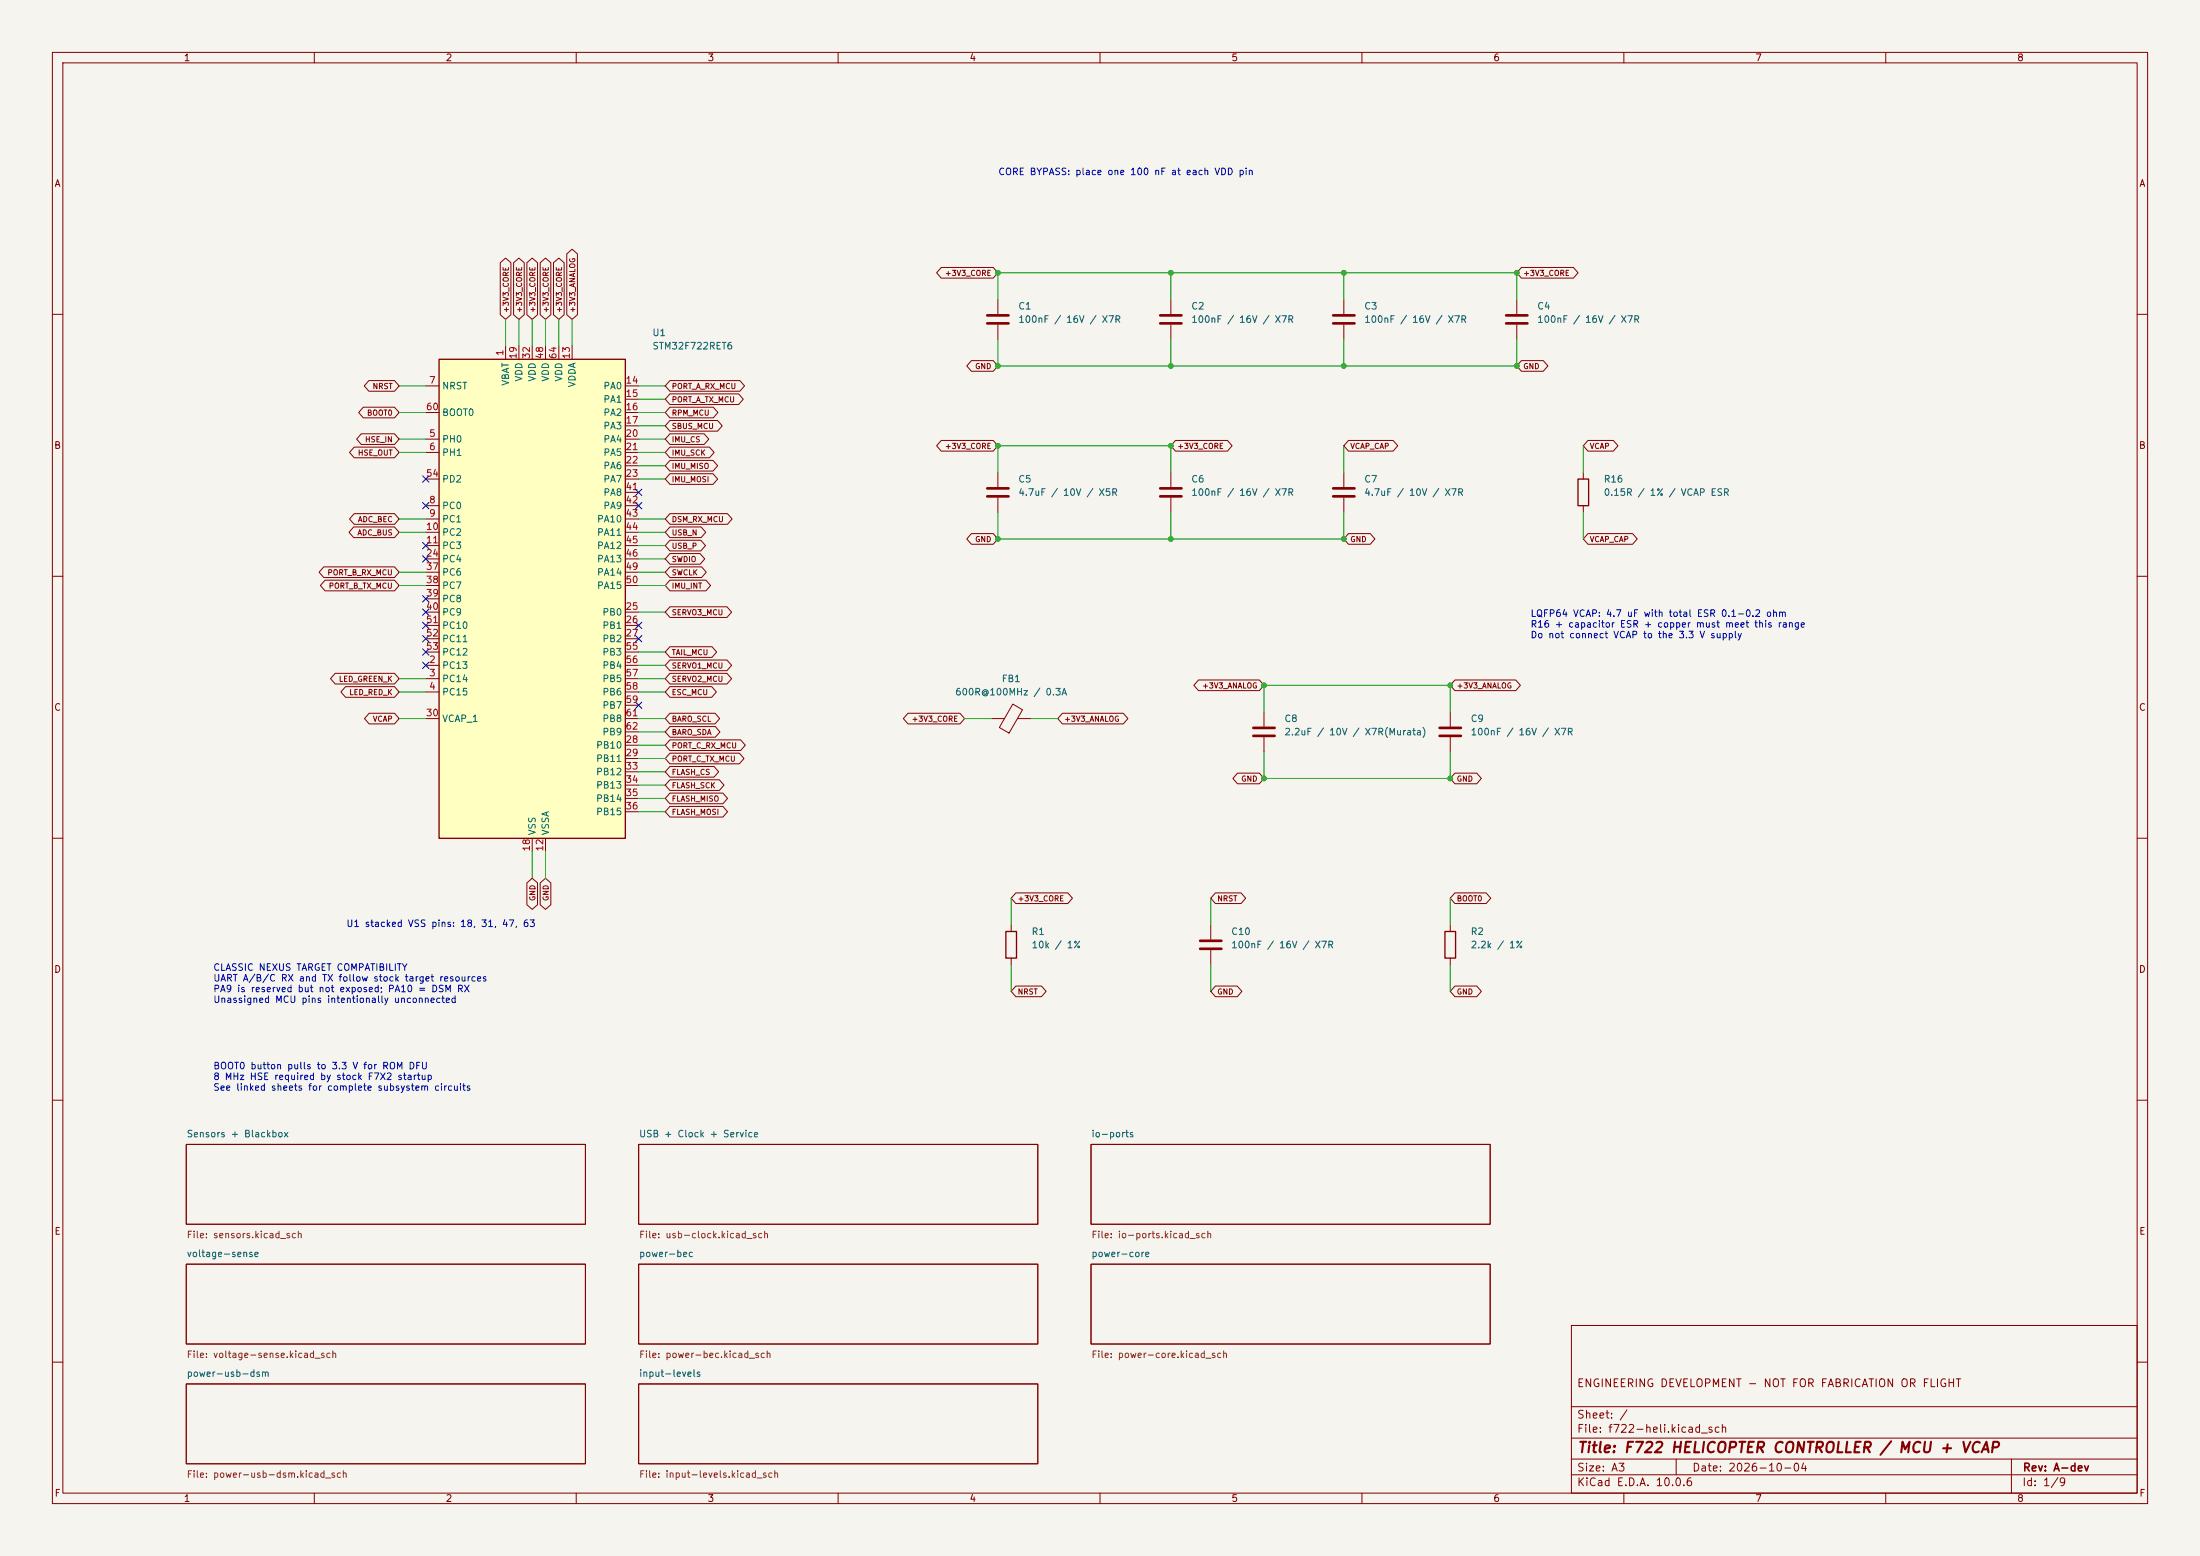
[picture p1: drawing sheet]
<svg xmlns="http://www.w3.org/2000/svg" width="420mm" height="297mm" viewBox="0 0 420 297" stroke-linecap="round" stroke-linejoin="round" font-family="sans-serif">
<path d="M0 0h420v297h-420z" fill="#f5f4ef" stroke="#f5f4ef" stroke-width=".19"/>
<g fill="none" stroke="#840000" stroke-width=".19">
<path d="M10 10h400v277h-400zM12 12h396v273h-396zM60 10v2M110 10v2M160 10v2M210 10v2M260 10v2M310 10v2M360 10v2M190.5 57.2v2.7M223.5 57.2v2.7M289.6 57.2v2.7"/>
<path d="M10 60h2M190.5 62v2.8M223.5 62v2.8M289.6 62v2.8M408 60h2M190.5 90.2v2.8M190.5 95v2.8M223.5 90.2v2.8M223.5 95v2.8M10 110h2M408 110h2M189.2 137.2h2.6"/>
<path d="M193.3 134.4l1.9 1.1-2.6 4.4-1.8-1zM194.3 137.2h2.5M10 160h2M408 160h2M193 176.5v1.3M231.1 176.5v2.8M193 182.9v1.3M231.1 181.4v2.8M10 210h2M35.6 218.4h76.2v15.3h-76.2zM121.9 218.4h76.2v15.3h-76.2zM208.3 218.4h76.2v15.3h-76.2z"/>
<path d="M408 210h2M35.6 241.3h76.2v15.2h-76.2zM121.9 241.3h76.2v15.2h-76.2zM208.3 241.3h76.2v15.2h-76.2zM300 253h108v32h-108zM10 260h2M35.6 264.2h76.2v15.2h-76.2zM121.9 264.2h76.2v15.2h-76.2zM300 278.5h108M300 274.5h108M300 268.5h108M320 278.5v3"/>
<path d="M384 278.5v6.5M408 260h2M60 285v2M110 285v2M160 285v2M210 285v2M260 285v2M300 281.5h108M310 285v2M360 285v2"/>
</g>
<path d="M188.5 60.2h4M188.5 61.7h4M221.5 60.2h4.1M221.5 61.7h4.1M287.5 60.2h4.1M287.5 61.7h4.1M188.5 93.2h4M188.5 94.7h4M221.5 93.2h4.1M221.5 94.7h4.1M229.1 179.6h4.1M229.1 181.1h4.1" fill="none" stroke="#840000" stroke-width=".51"/>
<path d="M192 177.8h2.1v5.1h-2.1z" fill="none" stroke="#840000" stroke-width=".25"/>
<path d="M83.8 68.6h35.6v91.4h-35.6z" fill="#ffffc2"/>
<path d="M83.8 68.6h35.6v91.4h-35.6zM301.2 91.4h2.1v5.1h-2.1zM275.8 177.8h2.1v5.1h-2.1z" fill="none" stroke="#840000" stroke-width=".25"/>
<g fill="none" stroke="#840000" stroke-width=".19">
<path d="M95.5 50.2l1-.9 1 .9v9.9l-1 .9-1-.9zM98 50.2l1.1-.9 1 .9v9.9l-1 .9-1.1-.9zM100.6 50.2l1-.9 1 .9v9.9l-1 .9-1-.9zM103.1 50.2l1-.9 1.1 .9v9.9l-1.1 .9-1-.9zM105.7 50.2l1-.9 1 .9v9.9l-1 .9-1-.9zM108.2 48.5l1-.9 1 .9v11.6l-1 .9-1-.9zM179.7 51.1h9.9l.9 1-.9 1h-9.9l-.9-1zM256.5 57.2v2.7M290.4 51.1h10l.9 1-.9 1h-10l-.8-1zM69.4 77.7h5.9l.9 1-.9 1.1h-5.9l-.9-1.1zM70.4 72.6h4.9l.9 1.1-.9 1h-4.9l-.9-1zM81.3 73.7h2.5"/>
<path d="M81.3 78.7h2.5M96.5 66v2.6M99.1 66v2.6M101.6 66v2.6M104.1 66v2.6M106.7 66v2.6M109.2 66v2.6M119.4 73.7h2.5M119.4 76.2h2.5M119.4 78.7h2.5M127.9 77.7h8.3l.9 1-.9 1.1h-8.3l-.9-1.1zM127.9 75.2h13.1l.9 1-.9 1h-13.1l-.9-1z"/>
<path d="M127.9 72.6h13.3l.9 1.1-.9 1h-13.3l-.9-1zM185.4 68.8h4.2l.9 1.1-.9 1h-4.2l-.8-1zM256.5 62v2.8M290.4 68.8h4.2l.9 1.1-.9 1h-4.2l-.8-1zM67.6 85.3h7.7l.9 1.1-.9 1h-7.7l-.9-1zM67.6 98h7.7l.9 1.1-.9 1h-7.7l-.9-1zM69 82.8h6.3l.9 1-.9 1h-6.3l-.9-1zM81.3 83.8h2.5M81.3 86.4h2.5M81.3 96.5h2.5M81.3 99.1h2.5M81.3 91.4h2.5"/>
<path d="M119.4 83.8h2.5M119.4 86.4h2.5M119.4 96.5h2.5M119.4 99.1h2.5M119.4 81.3h2.5M119.4 88.9h2.5M119.4 91.4h2.5M119.4 94h2.5M127.9 98h11l.9 1.1-.9 1h-11l-.9-1zM127.9 90.4h8.2l.9 1-.9 1.1h-8.2l-.9-1.1zM127.9 87.9h8.2l.9 1-.9 1h-8.2l-.9-1zM127.9 85.3h7.5l.9 1.1-.9 1h-7.5l-.9-1z"/>
<path d="M127.9 82.8h6.5l.9 1-.9 1h-6.5l-.9-1zM127.9 80.3h9.1l.9 1-.9 1h-9.1l-.9-1zM179.7 84.1h9.9l.9 1-.9 1h-9.9l-.9-1zM224.4 84.1h9.9l.9 1-.9 1h-9.9l-.9-1zM256.5 90.2v2.8M256.5 95v2.8M257.4 84.1h8.5l.9 1-.9 1h-8.5l-.9-1zM302.3 90.2v1.2M302.3 96.5v1.3M303.1 84.1h4.9l.9 1-.9 1h-4.9l-.8-1zM61.8 108.2h13.5l.9 1-.9 1h-13.5l-.9-1zM62.1 110.7h13.2l.9 1.1-.9 1h-13.2l-.9-1z"/>
<path d="M67.5 100.6h7.8l.9 1-.9 1h-7.8l-.9-1zM81.3 101.6h2.5M81.3 104.1h2.5M81.3 106.7h2.5M81.3 116.8h2.5M81.3 119.4h2.5M81.3 109.2h2.5M81.3 111.8h2.5M81.3 114.3h2.5M119.4 101.6h2.5M119.4 104.1h2.5M119.4 106.7h2.5"/>
<path d="M119.4 116.8h2.5M119.4 119.4h2.5M119.4 109.2h2.5M119.4 111.8h2.5M127.9 110.7h6.9l.9 1.1-.9 1h-6.9l-.9-1zM127.9 108.2h6l.9 1-.9 1h-6l-.9-1zM127.9 105.7h5.7l.9 1-.9 1h-5.7l-.9-1zM127.9 103.1h5.9l.9 1-.9 1.1h-5.9l-.9-1.1zM127.9 100.6h5.9l.9 1-.9 1h-5.9l-.9-1zM127.9 115.8h10.9l.9 1-.9 1.1h-10.9l-.9-1.1zM185.4 101.9h4.2l.9 1-.9 1h-4.2l-.8-1zM257.4 101.9h4.2l.9 1-.9 1h-4.2l-.9-1z"/>
<path d="M303.1 101.9h8.6l.9 1-.9 1h-8.6l-.8-1zM64 128.5h11.3l.9 1-.9 1.1h-11.3l-.9-1.1zM66 131.1h9.3l.9 1-.9 1h-9.3l-.9-1zM70.5 136.1h4.8l.9 1.1-.9 1h-4.8l-.9-1zM81.3 127h2.5M81.3 129.5h2.5M81.3 132.1h2.5M81.3 121.9h2.5M81.3 137.2h2.5M81.3 124.5h2.5M119.4 127h2.5M119.4 129.5h2.5"/>
<path d="M119.4 132.1h2.5M119.4 121.9h2.5M119.4 137.2h2.5M119.4 124.5h2.5M119.4 134.6h2.5M119.4 139.7h2.5M127.9 131.1h8l.9 1-.9 1h-8l-.9-1zM127.9 128.5h10.9l.9 1-.9 1.1h-10.9l-.9-1.1zM127.9 126h10.9l.9 1-.9 1h-10.9l-.9-1zM127.9 123.4h8l.9 1.1-.9 1h-8l-.9-1zM127.9 138.7h8.7l.8 1-.8 1h-8.7l-.9-1zM127.9 136.1h8.6l.9 1.1-.9 1h-8.6l-.9-1z"/>
<path d="M173.3 136.1h10l.8 1.1-.8 1h-10l-.8-1zM202.8 136.1h11.6l.9 1.1-.9 1h-11.6l-.9-1zM228.8 129.8h11.6l.9 1-.9 1h-11.6l-.9-1zM241.3 135.9v2.8M276.9 135.9v2.8M277.7 129.8h11.7l.9 1-.9 1h-11.7l-.8-1zM119.4 142.2h2.5M119.4 144.8h2.5M119.4 147.3h2.5M119.4 149.9h2.5M119.4 152.4h2.5M119.4 154.9h2.5"/>
<path d="M127.9 141.2h13.5l.9 1-.9 1.1h-13.5l-.9-1.1zM127.9 146.3h8.4l.9 1-.9 1h-8.4l-.9-1zM127.9 143.8h13.2l.9 1-.9 1h-13.2l-.9-1zM127.9 153.9h10.1l.9 1-.9 1.1h-10.1l-.9-1.1zM127.9 148.8h9.4l.9 1.1-.9 1h-9.4l-.9-1zM127.9 151.4h10.1l.9 1-.9 1h-10.1l-.9-1zM236.2 147.6h4.2l.9 1-.9 1h-4.2l-.8-1zM241.3 140.7v2.8M276.9 140.7v2.8M277.7 147.6h4.2l.9 1-.9 1h-4.2l-.8-1zM100.6 168.5l1-.9 1 .9v4.2l-1 .9-1-.9zM101.6 160v2.6"/>
<path d="M103.1 168.5l1-.9 1.1 .9v4.2l-1.1 .9-1-.9zM104.1 160v2.6M193.9 170.4h9.9l.9 1.1-.9 1h-9.9l-.9-1zM232 170.4h4.9l.9 1.1-.9 1h-4.9l-.9-1zM276.9 176.5v1.3M277.7 170.4h6l.9 1.1-.9 1h-6l-.8-1zM193.9 188.2h4.9l.9 1-.9 1h-4.9l-.9-1zM232 188.2h4.2l.9 1-.9 1h-4.2l-.9-1zM276.9 182.9v1.3M277.7 188.2h4.2l.9 1-.9 1h-4.2l-.8-1z"/>
</g>
<path d="M254.5 60.2h4.1M254.5 61.7h4.1M254.5 93.2h4.1M254.5 94.7h4.1M239.3 138.9h4M274.8 138.9h4.1M239.3 140.5h4M274.8 140.5h4.1" fill="none" stroke="#840000" stroke-width=".51"/>
<g fill="none" stroke="#009600" stroke-width=".19">
<path d="M190.5 57.2v-5.1h99.1v5.1M223.5 52.1v5.1M256.5 52.1v5.1M76.2 73.7h5.1M76.2 78.7h5.1M96.5 61v5M99.1 61v5M101.6 61v5M104.1 61v5M106.7 61v5M109.2 61v5M121.9 73.7h5.1"/>
<path d="M121.9 78.7h5.1M121.9 76.2h5.1M190.5 64.8v5.1h99.1v-5.1M223.5 64.8v5.1M256.5 64.8v5.1M76.2 83.8h5.1M76.2 99.1h5.1M76.2 86.4h5.1M121.9 83.8h5.1M121.9 99.1h5.1M121.9 86.4h5.1M121.9 91.4h5.1"/>
<path d="M121.9 88.9h5.1M121.9 81.3h5.1M190.5 90.2v-5.1h33v5.1M190.5 97.8v5.1h66v-5.1M223.5 97.8v5.1M256.5 85.1v5.1M302.3 85.1v5.1M302.3 97.8v5.1M76.2 109.2h5.1M76.2 111.8h5.1M76.2 101.6h5.1M121.9 109.2h5.1"/>
<path d="M121.9 111.8h5.1M121.9 104.1h5.1M121.9 101.6h5.1M121.9 106.7h5.1M121.9 116.8h5.1M76.2 129.5h5.1M76.2 132.1h5.1M76.2 137.2h5.1M121.9 129.5h5.1M121.9 132.1h5.1M121.9 137.2h5.1M121.9 139.7h5.1"/>
<path d="M121.9 127h5.1M121.9 124.5h5.1M184.1 137.2h5.1M196.8 137.2h5.1M241.3 135.9v-5.1h35.6v5.1M121.9 144.8h5.1M121.9 142.2h5.1M121.9 147.3h5.1M121.9 149.9h5.1M121.9 152.4h5.1M121.9 154.9h5.1M241.3 143.5v5.1h35.6v-5.1"/>
<path d="M101.6 162.6v5M104.1 162.6v5M193 171.5v5M231.1 171.5v5M276.9 171.5v5M193 184.2v5M231.1 184.2v5M276.9 184.2v5"/>
</g>
<g fill="none" stroke="#000084" stroke-width=".19">
<path d="M80.7 95.9l1.2 1.2M80.7 90.8l1.2 1.2M81.9 95.9l-1.2 1.2M81.9 90.8l-1.2 1.2M121.3 93.4l1.2 1.2M121.3 95.9l1.2 1.2M122.5 93.4l-1.2 1.2M122.5 95.9l-1.2 1.2M80.7 116.2l1.2 1.2M80.7 118.8l1.2 1.2M80.7 106.1l1.2 1.2M80.7 103.5l1.2 1.2"/>
<path d="M80.7 113.7l1.2 1.2M81.9 116.2l-1.2 1.2M81.9 118.8l-1.2 1.2M81.9 106.1l-1.2 1.2M81.9 103.5l-1.2 1.2M81.9 113.7l-1.2 1.2M121.3 118.8l1.2 1.2M122.5 118.8l-1.2 1.2M80.7 121.3l1.2 1.2M80.7 123.9l1.2 1.2M80.7 126.4l1.2 1.2M81.9 121.3l-1.2 1.2"/>
<path d="M81.9 123.9l-1.2 1.2M81.9 126.4l-1.2 1.2M121.3 134l1.2 1.2M121.3 121.3l1.2 1.2M122.5 134l-1.2 1.2M122.5 121.3l-1.2 1.2"/>
</g>
<g fill="#009600" stroke="#009600" stroke-width=".19">
<circle cx="190.5" cy="52.1" r=".46"/>
<circle cx="256.5" cy="69.9" r=".46"/>
<circle cx="223.5" cy="52.1" r=".46"/>
<circle cx="256.5" cy="52.1" r=".46"/>
<circle cx="223.5" cy="69.9" r=".46"/>
<circle cx="223.5" cy="102.9" r=".46"/>
<circle cx="223.5" cy="85.1" r=".46"/>
<circle cx="256.5" cy="102.9" r=".46"/>
<circle cx="190.5" cy="102.9" r=".46"/>
<circle cx="190.5" cy="69.9" r=".46"/>
<circle cx="190.5" cy="85.1" r=".46"/>
<circle cx="289.6" cy="69.9" r=".46"/>
<circle cx="289.6" cy="52.1" r=".46"/>
<circle cx="241.3" cy="130.8" r=".46"/>
<circle cx="276.9" cy="148.6" r=".46"/>
<circle cx="276.9" cy="130.8" r=".46"/>
<circle cx="241.3" cy="148.6" r=".46"/>
</g>
<text font-size="2" fill="#840000" x="301" y="277.8">Title: F722 HELICOPTER CONTROLLER / MCU + VCAP</text>
<g font-size="1.5" fill="#840000">
<text x="300.9" y="265.1">ENGINEERING DEVELOPMENT - NOT FOR FABRICATION OR FLIGHT</text>
<text x="300.9" y="273.8">File: f722-heli.kicad_sch</text>
<text x="300.9" y="271.1">Sheet: /</text>
<text x="300.9" y="281.2">Size: A3</text>
<text x="322.9" y="281.2">Date: 2026-10-04</text>
<text x="386" y="281.2">Rev: A-dev</text>
<text x="300.9" y="284">KiCad E.D.A. 10.0.6</text>
<text x="385.9" y="284">Id: 1/9</text>
</g>
<g font-size="1.3" fill="#840000">
<text x="35" y="12">1</text>
<text x="85" y="12">2</text>
<text x="135" y="12">3</text>
<text x="185" y="12">4</text>
<text x="235" y="12">5</text>
<text x="285" y="12">6</text>
<text x="335" y="12">7</text>
<text x="385" y="12">8</text>
<text x="10.3" y="36">A</text>
<text x="408.3" y="36">A</text>
<text x="10.2" y="86">B</text>
<text x="408.2" y="86">B</text>
<text x="10.2" y="136">C</text>
<text x="408.2" y="136">C</text>
<text x="10.2" y="186">D</text>
<text x="408.2" y="186">D</text>
<text x="10.3" y="236">E</text>
<text x="408.3" y="236">E</text>
<text x="10.3" y="286">F</text>
<text x="35" y="287">1</text>
<text x="85" y="287">2</text>
<text x="135" y="287">3</text>
<text x="185" y="287">4</text>
<text x="235" y="287">5</text>
<text x="285" y="287">6</text>
<text x="335" y="287">7</text>
<text x="385" y="287">8</text>
<text x="408.3" y="286">F</text>
</g>
<g font-size="1.3" fill="#0000c2">
<text x="190.5" y="33.7">CORE BYPASS: place one 100 nF at each VDD pin</text>
<text x="292.1" y="118">LQFP64 VCAP: 4.7 uF with total ESR 0.1-0.2 ohm</text>
<text x="292.1" y="120.1">R16 + capacitor ESR + copper must meet this range</text>
<text x="292.1" y="122.1">Do not connect VCAP to the 3.3 V supply</text>
<text x="66" y="177.2">U1 stacked VSS pins: 18, 31, 47, 63</text>
<text x="40.6" y="185.6">CLASSIC NEXUS TARGET COMPATIBILITY</text>
<text x="40.6" y="187.7">UART A/B/C RX and TX follow stock target resources</text>
<text x="40.6" y="189.7">PA9 is reserved but not exposed; PA10 = DSM RX</text>
<text x="40.6" y="191.7">Unassigned MCU pins intentionally unconnected</text>
<text x="40.6" y="204.4">BOOT0 button pulls to 3.3 V for ROM DFU</text>
<text x="40.6" y="206.5">8 MHz HSE required by stock F7X2 startup</text>
<text x="40.6" y="208.5">See linked sheets for complete subsystem circuits</text>
</g>
<g font-size="1.3" fill="#006464">
<text x="194.3" y="59.4">C1</text>
<text x="227.3" y="59.4">C2</text>
<text x="260.3" y="59.4">C3</text>
<text x="293.4" y="59.4">C4</text>
<text x="124.4" y="64.5">U1</text>
<text x="194.3" y="61.9">100nF / 16V / X7R</text>
<text x="227.3" y="61.9">100nF / 16V / X7R</text>
<text x="260.3" y="61.9">100nF / 16V / X7R</text>
<text x="293.4" y="61.9">100nF / 16V / X7R</text>
<text x="124.4" y="67">STM32F722RET6</text>
<text x="84.3" y="74.6">NRST</text>
<text x="97.5" y="73.7" transform="rotate(-90 97.5 73.7)">VBAT</text>
<text x="100" y="72.9" transform="rotate(-90 100 72.9)">VDD</text>
<text x="102.6" y="72.9" transform="rotate(-90 102.6 72.9)">VDD</text>
<text x="105.1" y="72.9" transform="rotate(-90 105.1 72.9)">VDD</text>
<text x="107.6" y="72.9" transform="rotate(-90 107.6 72.9)">VDD</text>
<text x="110.2" y="74" transform="rotate(-90 110.2 74)">VDDA</text>
<text x="115.1" y="74.6">PA0</text>
<text x="115.1" y="77.2">PA1</text>
<text x="84.3" y="79.7">BOOT0</text>
<text x="115.1" y="79.7">PA2</text>
<text x="115.1" y="82.2">PA3</text>
<text x="84.3" y="84.8">PH0</text>
<text x="84.3" y="87.3">PH1</text>
<text x="115.1" y="84.8">PA4</text>
<text x="115.1" y="87.3">PA5</text>
<text x="115.1" y="89.9">PA6</text>
<text x="84.3" y="92.4">PD2</text>
<text x="115.1" y="92.4">PA7</text>
<text x="115.1" y="94.9">PA8</text>
<text x="194.3" y="92.4">C5</text>
<text x="194.3" y="94.9">4.7uF / 10V / X5R</text>
<text x="227.3" y="92.4">C6</text>
<text x="227.3" y="94.9">100nF / 16V / X7R</text>
<text x="260.3" y="92.4">C7</text>
<text x="260.3" y="94.9">4.7uF / 10V / X7R</text>
<text x="306.1" y="92.4">R16</text>
<text x="306.1" y="94.9">0.15R / 1% / VCAP ESR</text>
<text x="84.3" y="97.5">PC0</text>
<text x="84.3" y="100">PC1</text>
<text x="113.9" y="100">PA10</text>
<text x="115.1" y="97.5">PA9</text>
<text x="84.3" y="102.6">PC2</text>
<text x="84.3" y="105.1">PC3</text>
<text x="84.3" y="107.6">PC4</text>
<text x="113.9" y="102.6">PA11</text>
<text x="113.9" y="105.1">PA12</text>
<text x="113.9" y="107.6">PA13</text>
<text x="84.3" y="110.2">PC6</text>
<text x="84.3" y="112.7">PC7</text>
<text x="113.9" y="110.2">PA14</text>
<text x="113.9" y="112.7">PA15</text>
<text x="84.3" y="115.3">PC8</text>
<text x="84.3" y="117.8">PC9</text>
<text x="114.9" y="117.8">PB0</text>
<text x="84.3" y="120.3">PC10</text>
<text x="84.3" y="122.9">PC11</text>
<text x="84.3" y="125.4">PC12</text>
<text x="114.9" y="120.3">PB1</text>
<text x="114.9" y="122.9">PB2</text>
<text x="114.9" y="125.4">PB3</text>
<text x="84.3" y="128">PC13</text>
<text x="84.3" y="130.5">PC14</text>
<text x="114.9" y="128">PB4</text>
<text x="114.9" y="130.5">PB5</text>
<text x="191.1" y="130.5">FB1</text>
<text x="84.3" y="133">PC15</text>
<text x="114.9" y="133">PB6</text>
<text x="114.9" y="135.6">PB7</text>
<text x="182.2" y="133">600R@100MHz / 0.3A</text>
<text x="84.3" y="138.1">VCAP_1</text>
<text x="113.7" y="143.2">PB10</text>
<text x="114.9" y="138.1">PB8</text>
<text x="114.9" y="140.7">PB9</text>
<text x="245.1" y="138.1">C8</text>
<text x="245.1" y="140.7">2.2uF / 10V / X7R(Murata)</text>
<text x="280.7" y="138.1">C9</text>
<text x="280.7" y="140.7">100nF / 16V / X7R</text>
<text x="113.7" y="145.7">PB11</text>
<text x="113.7" y="148.3">PB12</text>
<text x="113.7" y="150.8">PB13</text>
<text x="113.7" y="153.4">PB14</text>
<text x="113.7" y="155.9">PB15</text>
<text x="102.6" y="159.5" transform="rotate(-90 102.6 159.5)">VSS</text>
<text x="105.1" y="159.5" transform="rotate(-90 105.1 159.5)">VSSA</text>
<text x="196.8" y="178.8">R1</text>
<text x="234.9" y="178.8">C10</text>
<text x="280.7" y="178.8">R2</text>
<text x="196.8" y="181.3">10k / 1%</text>
<text x="234.9" y="181.3">100nF / 16V / X7R</text>
<text x="280.7" y="181.3">2.2k / 1%</text>
<text x="35.5" y="217.4">Sensors + Blackbox</text>
<text x="121.9" y="217.4">USB + Clock + Service</text>
<text x="208.3" y="217.4">io-ports</text>
<text x="35.5" y="240.3">voltage-sense</text>
<text x="121.9" y="240.3">power-bec</text>
<text x="208.3" y="240.3">power-core</text>
<text x="35.5" y="263.1">power-usb-dsm</text>
<text x="121.9" y="263.1">input-levels</text>
</g>
<g font-size="1.3" fill="#a90000">
<text x="96.4" y="68" transform="rotate(-90 96.4 68)">1</text>
<text x="98.9" y="68.6" transform="rotate(-90 98.9 68.6)">19</text>
<text x="101.5" y="68.6" transform="rotate(-90 101.5 68.6)">32</text>
<text x="104" y="68.6" transform="rotate(-90 104 68.6)">48</text>
<text x="106.5" y="68.6" transform="rotate(-90 106.5 68.6)">64</text>
<text x="109.1" y="68.6" transform="rotate(-90 109.1 68.6)">13</text>
<text x="81.8" y="73.5">7</text>
<text x="119.3" y="73.5">14</text>
<text x="119.3" y="76.1">15</text>
<text x="81.2" y="78.6">60</text>
<text x="81.8" y="83.7">5</text>
<text x="119.3" y="78.6">16</text>
<text x="119.3" y="81.1">17</text>
<text x="119.3" y="83.7">20</text>
<text x="81.8" y="86.2">6</text>
<text x="119.3" y="86.2">21</text>
<text x="119.3" y="88.8">22</text>
<text x="81.2" y="91.3">54</text>
<text x="119.3" y="91.3">23</text>
<text x="119.3" y="93.8">41</text>
<text x="81.2" y="101.5">10</text>
<text x="81.8" y="96.4">8</text>
<text x="81.8" y="98.9">9</text>
<text x="119.3" y="96.4">42</text>
<text x="119.3" y="98.9">43</text>
<text x="119.3" y="101.5">44</text>
<text x="81.2" y="104">11</text>
<text x="81.2" y="106.5">24</text>
<text x="119.3" y="104">45</text>
<text x="119.3" y="106.5">46</text>
<text x="81.2" y="109.1">37</text>
<text x="81.2" y="111.6">38</text>
<text x="119.3" y="109.1">49</text>
<text x="119.3" y="111.6">50</text>
<text x="81.2" y="114.2">39</text>
<text x="81.2" y="116.7">40</text>
<text x="81.2" y="119.2">51</text>
<text x="119.3" y="116.7">25</text>
<text x="119.3" y="119.2">26</text>
<text x="81.2" y="121.8">52</text>
<text x="81.2" y="124.3">53</text>
<text x="119.3" y="121.8">27</text>
<text x="119.3" y="124.3">55</text>
<text x="81.8" y="126.9">2</text>
<text x="81.8" y="129.4">3</text>
<text x="81.8" y="131.9">4</text>
<text x="119.3" y="126.9">56</text>
<text x="119.3" y="129.4">57</text>
<text x="119.3" y="131.9">58</text>
<text x="81.2" y="137">30</text>
<text x="119.3" y="134.5">59</text>
<text x="119.3" y="137">61</text>
<text x="119.3" y="142.1">28</text>
<text x="119.3" y="139.6">62</text>
<text x="119.3" y="144.6">29</text>
<text x="119.3" y="147.2">33</text>
<text x="119.3" y="149.7">34</text>
<text x="119.3" y="152.3">35</text>
<text x="119.3" y="154.8">36</text>
<text x="101.5" y="162.6" transform="rotate(-90 101.5 162.6)">18</text>
<text x="104" y="162.6" transform="rotate(-90 104 162.6)">12</text>
</g>
<g font-size="1.3" fill="#725600">
<text x="35.5" y="236.7">File: sensors.kicad_sch</text>
<text x="121.9" y="236.7">File: usb-clock.kicad_sch</text>
<text x="208.3" y="236.7">File: io-ports.kicad_sch</text>
<text x="35.5" y="259.5">File: voltage-sense.kicad_sch</text>
<text x="121.9" y="259.5">File: power-bec.kicad_sch</text>
<text x="208.3" y="259.5">File: power-core.kicad_sch</text>
<text x="35.5" y="282.4">File: power-usb-dsm.kicad_sch</text>
<text x="121.9" y="282.4">File: input-levels.kicad_sch</text>
</g>
<g font-size="1" fill="#840000">
<text x="180.3" y="52.9">+3V3_CORE</text>
<text x="290.7" y="52.9">+3V3_CORE</text>
<text x="97.4" y="59.8" transform="rotate(-90 97.4 59.8)">+3V3_CORE</text>
<text x="99.9" y="59.8" transform="rotate(-90 99.9 59.8)">+3V3_CORE</text>
<text x="102.4" y="59.8" transform="rotate(-90 102.4 59.8)">+3V3_CORE</text>
<text x="105" y="59.8" transform="rotate(-90 105 59.8)">+3V3_CORE</text>
<text x="107.5" y="59.8" transform="rotate(-90 107.5 59.8)">+3V3_CORE</text>
<text x="110.1" y="59.8" transform="rotate(-90 110.1 59.8)">+3V3_ANALOG</text>
<text x="186.1" y="70.7">GND</text>
<text x="290.7" y="70.7">GND</text>
<text x="71" y="74.5">NRST</text>
<text x="128.1" y="77">PORT_A_TX_MCU</text>
<text x="128.1" y="74.5">PORT_A_RX_MCU</text>
<text x="70" y="79.6">BOOT0</text>
<text x="128.1" y="82.1">SBUS_MCU</text>
<text x="128.1" y="79.6">RPM_MCU</text>
<text x="68.2" y="87.2">HSE_OUT</text>
<text x="69.6" y="84.7">HSE_IN</text>
<text x="128.1" y="89.7">IMU_MISO</text>
<text x="128.1" y="87.2">IMU_SCK</text>
<text x="128.1" y="84.7">IMU_CS</text>
<text x="180.3" y="85.9">+3V3_CORE</text>
<text x="224.7" y="85.9">+3V3_CORE</text>
<text x="257.7" y="85.9">VCAP_CAP</text>
<text x="303.4" y="85.9">VCAP</text>
<text x="128.1" y="92.3">IMU_MOSI</text>
<text x="68.2" y="99.9">ADC_BEC</text>
<text x="128.1" y="99.9">DSM_RX_MCU</text>
<text x="68.1" y="102.4">ADC_BUS</text>
<text x="128.1" y="107.5">SWDIO</text>
<text x="128.1" y="105">USB_P</text>
<text x="128.1" y="102.4">USB_N</text>
<text x="186.1" y="103.7">GND</text>
<text x="257.7" y="103.7">GND</text>
<text x="303.4" y="103.7">VCAP_CAP</text>
<text x="62.4" y="110.1">PORT_B_RX_MCU</text>
<text x="62.7" y="112.6">PORT_B_TX_MCU</text>
<text x="128.1" y="112.6">IMU_INT</text>
<text x="128.1" y="110.1">SWCLK</text>
<text x="128.1" y="117.7">SERVO3_MCU</text>
<text x="128.1" y="125.3">TAIL_MCU</text>
<text x="64.6" y="130.4">LED_GREEN_K</text>
<text x="128.1" y="130.4">SERVO2_MCU</text>
<text x="128.1" y="127.8">SERVO1_MCU</text>
<text x="229.4" y="131.7">+3V3_ANALOG</text>
<text x="278" y="131.7">+3V3_ANALOG</text>
<text x="66.6" y="132.9">LED_RED_K</text>
<text x="128.1" y="132.9">ESC_MCU</text>
<text x="71.1" y="138">VCAP</text>
<text x="128.1" y="143.1">PORT_C_RX_MCU</text>
<text x="128.1" y="140.5">BARO_SDA</text>
<text x="128.1" y="138">BARO_SCL</text>
<text x="174" y="138">+3V3_CORE</text>
<text x="203.1" y="138">+3V3_ANALOG</text>
<text x="128.1" y="148.2">FLASH_CS</text>
<text x="128.1" y="145.6">PORT_C_TX_MCU</text>
<text x="236.9" y="149.4">GND</text>
<text x="278" y="149.4">GND</text>
<text x="128.1" y="155.8">FLASH_MOSI</text>
<text x="128.1" y="150.7">FLASH_SCK</text>
<text x="128.1" y="153.2">FLASH_MISO</text>
<text x="102.4" y="172.1" transform="rotate(-90 102.4 172.1)">GND</text>
<text x="105" y="172.1" transform="rotate(-90 105 172.1)">GND</text>
<text x="194.2" y="172.3">+3V3_CORE</text>
<text x="232.3" y="172.3">NRST</text>
<text x="278" y="172.3">BOOT0</text>
<text x="194.2" y="190.1">NRST</text>
<text x="232.3" y="190.1">GND</text>
<text x="278" y="190.1">GND</text>
</g>
</svg>
